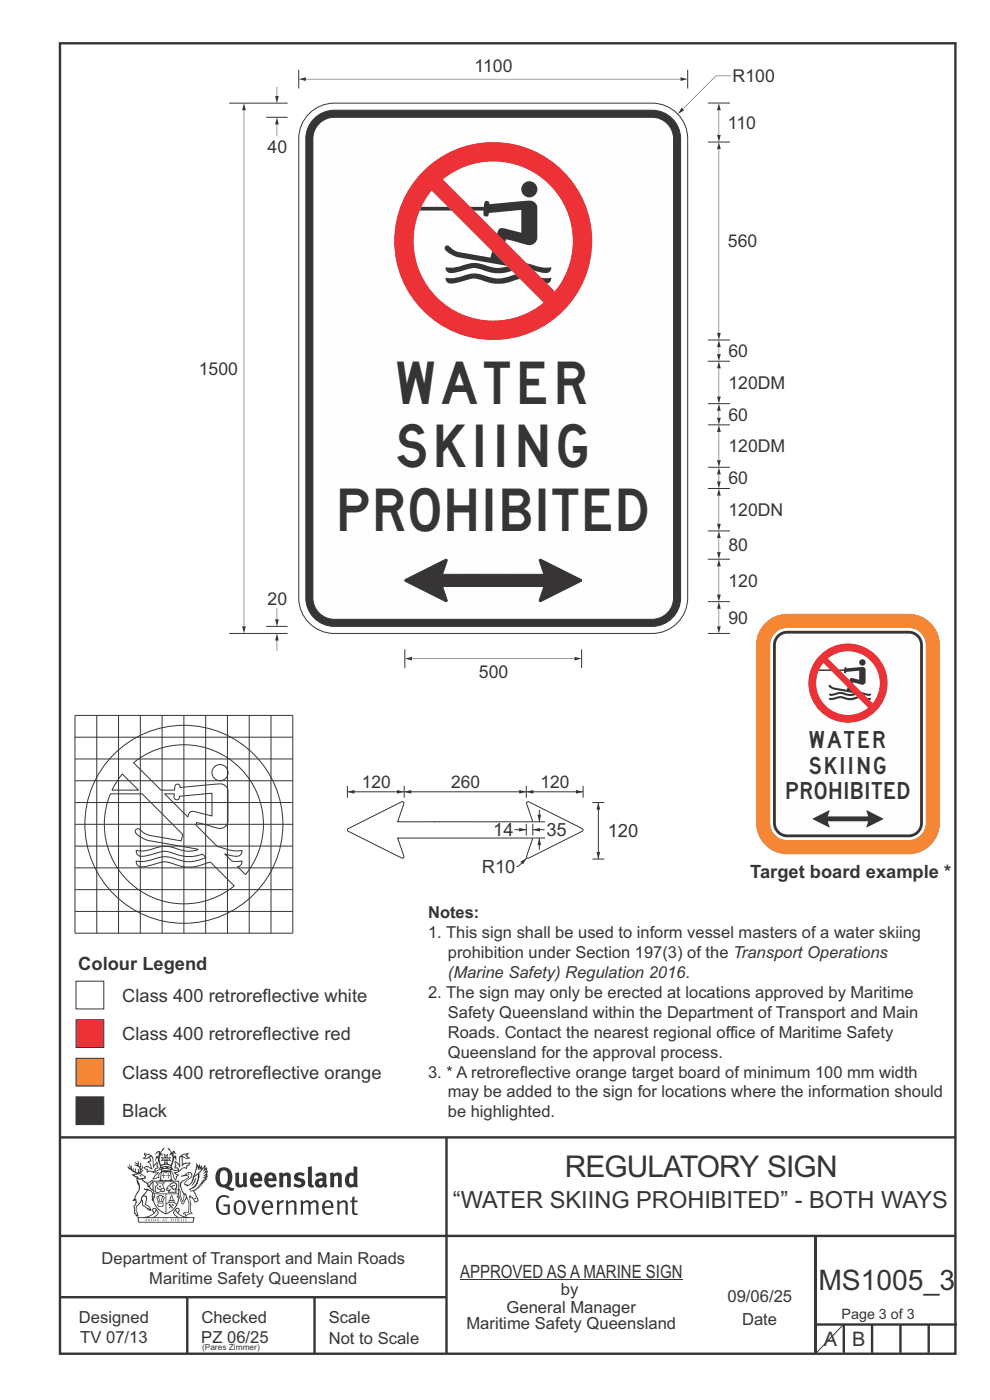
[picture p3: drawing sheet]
<svg xmlns="http://www.w3.org/2000/svg" width="210mm" height="297mm" viewBox="0 0 210 297" stroke-linecap="round" stroke-linejoin="round" font-family="sans-serif">
<g fill="none" stroke="#373435" stroke-width=".51">
<path d="M12.7 9.2h190v278h-190zM12.7 241.3h190M94.7 241.4v45.8M12.7 275.2h82M12.7 262.2h190.1M39.7 275.2v12M66.7 275.2v12M173 262.1v24.9M173 281h30M179 281v6M185 281v6M191 281v6"/>
<path d="M197 281v6"/>
</g>
<g fill="#373435">
<path d="M47 248.4a2.55 2.55 0 0 0 0 2.7l.3 .2a.81 .81 0 0 0 1-1v-.5a1.04 1.04 0 0 0-1.1-1.5zM46.3 248.1a1.82 1.82 0 0 1 2.1-.2 1.82 1.82 0 0 1 .9 1.8 2.29 2.29 0 0 1-.8 2l.7 .3h.5l-.2 .6a2.87 2.87 0 0 1-2-.7 2.12 2.12 0 0 1-1.7-3.1z" fill-rule="evenodd"/>
<path d="M49.9 248.9l.8-.2v2a.46 .46 0 0 0 .3 .6 .46 .46 0 0 0 .6-.3v-2.1l.7-.2v2.4l.2 .5-.5 .3-.3-.3a1.02 1.02 0 0 1-1.2 .3 1.02 1.02 0 0 1-.6-1.1z" fill-rule="evenodd"/>
<path d="M54 249.5l-.1 .5h.9a.49 .49 0 0 0-.2-.6 .49 .49 0 0 0-.6 .1zM53.4 249.1a1.34 1.34 0 0 1 1.6-.2 1.34 1.34 0 0 1 .6 1.5v.2h-1.7a.77 .77 0 0 0 .5 .8 .77 .77 0 0 0 .9-.4l.3 .5a1.59 1.59 0 0 1-2 .2 1.59 1.59 0 0 1-.5-2.1z" fill-rule="evenodd"/>
<path d="M57 249.5l-.1 .5h1a.49 .49 0 0 0-.2-.6 .49 .49 0 0 0-.7 .1zM56.4 249.1a1.34 1.34 0 0 1 1.6-.2 1.34 1.34 0 0 1 .7 1.5v.2h-1.8a.77 .77 0 0 0 .5 .8 .77 .77 0 0 0 .9-.4l.4 .5a1.59 1.59 0 0 1-2.1 .2 1.59 1.59 0 0 1-.5-2.1z" fill-rule="evenodd"/>
<path d="M59.2 248.9l.7-.2 .1 .4a.95 .95 0 0 1 1-.3 .95 .95 0 0 1 .7 .8v2.3h-.8v-2.3a.46 .46 0 0 0-.8 .1v2.2h-.8z" fill-rule="evenodd"/>
<path d="M62.6 249.1a1.75 1.75 0 0 1 2-.1l-.2 .5-.6-.2a.43 .43 0 0 0-.6 .3l.4 .3a1.04 1.04 0 0 1 1.2 1.1 1.04 1.04 0 0 1-1.4 1l-1.2-.4 .3-.6 1 .4 .4-.4a.88 .88 0 0 0-1-.5l-.4-.2-.1-.4z" fill-rule="evenodd"/>
<path d="M65.3 247.6l.8-.2 .1 3.8 .3 .2 .1 .4a.88 .88 0 0 1-1 0 .88 .88 0 0 1-.3-1z" fill-rule="evenodd"/>
<path d="M67.8 250.6a.43 .43 0 0 0-.1 .7 .43 .43 0 0 0 .7-.1v-.7zM66.8 249.1a1.7 1.7 0 0 1 2.4 .1v1.9l.3 .4-.4 .5-.5-.4a1.03 1.03 0 0 1-1.7-.1 1.03 1.03 0 0 1 .8-1.5h.7v-.4a.8 .8 0 0 0-1.2 .1z" fill-rule="evenodd"/>
<path d="M70 248.9l.7-.2 .1 .4a.95 .95 0 0 1 1-.3 .95 .95 0 0 1 .7 .8v2.3h-.8v-2.3a.46 .46 0 0 0-.8 .1v2.2h-.8z" fill-rule="evenodd"/>
<path d="M74.3 249.5a1.48 1.48 0 0 0 0 1.7h.5l.2-.1v-1.5l-.3-.2zM75 247.4l.8 .1 .1 4.4h-.7l-.1-.2a1.26 1.26 0 0 1-1.4 0 1.26 1.26 0 0 1-.5-1.3 1.29 1.29 0 0 1 .4-1.4 1.29 1.29 0 0 1 1.4-.1z" fill-rule="evenodd"/>
<path d="M46.4 253.9a1.72 1.72 0 0 1 2.3 0l-.3 .3a1.24 1.24 0 0 0-1.4-.2 1.24 1.24 0 0 0-.6 1.4 1.49 1.49 0 0 0 1.2 1.9l.7-.1v-1.3h-.8l-.1-.4h1.3v1.9a1.93 1.93 0 0 1-2.2 0 1.93 1.93 0 0 1-.7-2.2l.2-.8z" fill-rule="evenodd"/>
<path d="M50.4 255.1a1.65 1.65 0 0 0 .2 2.2 .99 .99 0 0 0 1-1.4 .78 .78 0 0 0-.4-.8 .78 .78 0 0 0-.8 0zM50 254.9a1.33 1.33 0 0 1 1.6-.1 1.33 1.33 0 0 1 .5 1.4 1.31 1.31 0 0 1-1.3 1.6 1.31 1.31 0 0 1-1.2-1.6v-.6z" fill-rule="evenodd"/>
<path d="M52.5 254.7l.4-.1 .9 2.6 .8-2.5h.5l-1.1 3h-.5z" fill-rule="evenodd"/>
<path d="M56.3 255.2l-.2 .7h1.3a.7 .7 0 0 0-.3-.8 .7 .7 0 0 0-.8 .1zM55.9 255a1.22 1.22 0 0 1 1.5-.2 1.22 1.22 0 0 1 .5 1.5h-1.8a.93 .93 0 0 0 .5 1 .93 .93 0 0 0 1.1-.2l.2 .3a1.43 1.43 0 0 1-1.8 .1 1.43 1.43 0 0 1-.6-1.7z" fill-rule="evenodd"/>
<path d="M58.7 254.7l.4-.1 .1 .5 .4-.4 .6-.1-.2 .5a.66 .66 0 0 0-.8 .7v1.9h-.4z" fill-rule="evenodd"/>
<path d="M60.6 254.7l.4-.1 .1 .5a.94 .94 0 0 1 1-.5 .94 .94 0 0 1 .8 .8v2.3h-.5l-.1-2.5a.81 .81 0 0 0-1.2 .3v2.2h-.4z" fill-rule="evenodd"/>
<path d="M63.7 254.7l.5-.1 .1 .5 .4-.3a.78 .78 0 0 1 1.1 .3 .9 .9 0 0 1 1-.5 .9 .9 0 0 1 .8 .8v2.3h-.5l-.1-2.5a.67 .67 0 0 0-1.1 .3v2.2h-.5v-2.4l-.4-.3-.7 .4v2.3h-.5z" fill-rule="evenodd"/>
<path d="M69 255.2l-.1 .7h1.3a.7 .7 0 0 0-.3-.8 .7 .7 0 0 0-.9 .1zM68.7 255a1.22 1.22 0 0 1 1.5-.2 1.22 1.22 0 0 1 .5 1.5h-1.8a.93 .93 0 0 0 .4 1 .93 .93 0 0 0 1.2-.2l.1 .3a1.44 1.44 0 0 1-1.7 .1 1.44 1.44 0 0 1-.6-1.7z" fill-rule="evenodd"/>
<path d="M71.4 254.7l.5-.1 .1 .5a.94 .94 0 0 1 1-.5 .94 .94 0 0 1 .8 .8v2.3h-.5l-.1-2.5a.81 .81 0 0 0-1.2 .3v2.2h-.4z" fill-rule="evenodd"/>
<path d="M74.7 253.9l.5-.1v.9h.7l-.1 .3h-.6v2.2l.1 .2h.5l.1 .3a.75 .75 0 0 1-1.2-.6v-2.1h-.4v-.3h.4z" fill-rule="evenodd"/>
<path d="M30.8 244.9l1.1 .3-.9 .5h-.4l.6-.5zM31.8 245.4h.2a2.44 2.44 0 0 1 .4 1.9l.1 .5 .7-1-.1 .6 .3 .3a.57 .57 0 0 0-.6 .7l-1-.1-.5 .2 .2-.5-.8-.3 .7-.1 .9 .5 .1-.1-.6-1.3-.2-.2h.5zM30.7 244.4l-.1 .5 .2 .4-.6 .4a1.04 1.04 0 0 0 1.4-.1l.2 .6-.3 .1-.2 .4a.94 .94 0 0 1 .8 1.1l-.2-.1a1.16 1.16 0 0 0-1.5-.1l.3 .4 .4 .2 .1 .5 .2 .1 .1-.2a.94 .94 0 0 1 1.1 .2l.8 .1-1.2 1.2a1.13 1.13 0 0 0 1.2-.2l.4-.1-.1-.4 .5-.8a.83 .83 0 0 0-.6 1.1l-.3-.1-.7 .4 1.1-1.4-.5 .1-.5-.1 1.3-.5-.1-.1-.9 .4v-.3l.2-.2 .3 .1 .1-.3-.2-.4v-.6l-.1-.4-.7 1v-.7a1.42 1.42 0 0 0-1.6-1.8z" fill-rule="evenodd"/>
<path d="M38.5 245.2l.5-.2 .7-.1-.6 .3 .8 .5h-.3zM38.3 245.5l.2-.1 .1 2a1.69 1.69 0 0 1 1.6-.6l-.8 .5 .1 .5a1.1 1.1 0 0 0-1.5 .6l-.1-.5-.2-.2h-.5l.3-.4-.3-.7a1.42 1.42 0 0 1 .8 1.1l.2-.1zM37.1 246.2l.1 1-.2 .3 .1 .4h.5l.1 .2a.96 .96 0 0 1-1.1-.1l-.1 .1a1.06 1.06 0 0 0 1.3 .2v.1a.72 .72 0 0 1-1 .2l.3 .5 .6 .2-.4 .2-.1 .6-.2-.3-.4-1.1-.4-.4 .4 .9a1.54 1.54 0 0 0 .7 1.2l.2-.3a.58 .58 0 0 1 .4-.8l.2-.1h-.3l-.5-.3 .9-.5a.93 .93 0 0 1 1.2-.5v.2l.2-.2 .1-.5a.99 .99 0 0 0 .7-.8l-1.3 .1-.3 .2-.1-1.4 .9 .4 .9-.3h-.4l-.5-.4 .4-.7-.6 .2a1.46 1.46 0 0 0-1.4 2.1v.4l-.2-.4z" fill-rule="evenodd"/>
<path d="M35.6 248.9l.2 .1-.1 .3 .4 .1h-.4v.6l-.1-.6h-.3l.3-.1z" fill-rule="evenodd"/>
<path d="M34.6 248.9l.2 .1v.3l.3 .1h-.3l-.1 .6v-.6h-.4l.4-.1z" fill-rule="evenodd"/>
<path d="M34.3 248.8a.57 .57 0 0 1 .9 .2 .57 .57 0 0 1 .9-.2l.2 1.4h-.2a.57 .57 0 0 1-.9 0 .69 .69 0 0 1-1.1 0zM34.2 248.1l-.3 2.1-.2 .4h3l-.2-.4-.3-2.1h-.2v.2l-.8-.1-.8 .1v-.2z" fill-rule="evenodd"/>
<path d="M34.2 252.4a.3 .3 0 0 0 .6 0 .3 .3 0 0 0-.6 0zM33.3 250.9l.3 .3-.3 .4a.79 .79 0 0 0 0 1.3l.8-.2-.1-.3a.55 .55 0 0 1-.7-.6l.1-.1 .2 .3 .3 .2 .8-.2-.4-.7 .4-.4-.7 .2zM33 250.7l1.1 .2 .9-.2-.4 .6 .4 1.2a.56 .56 0 0 1-.8 .3l-.2 .1a.73 .73 0 0 1-.9 .1 .73 .73 0 0 1-.3-1v-.4l.6-.4z" fill-rule="evenodd"/>
<path d="M35.6 251.8l.7-.4a.58 .58 0 0 1 1-.1 .58 .58 0 0 1-.4 .9l-.3-.3a.43 .43 0 0 1 .6-.4 .57 .57 0 0 0-.8 .2l-.2-.1-.3 .1 .4 .2a.55 .55 0 0 0 .9 .4v.5h-1.3l.3-.4-.1-.1-.6 .1 .2-.3-.2-.1zM35.4 251.8l-.1 .2a.39 .39 0 0 0 .2 .6h.3l-.2 .4h1.9l-.1-.8a.86 .86 0 0 0-.1-1.3 .86 .86 0 0 0-1.3 .4z" fill-rule="evenodd"/>
<path d="M36 254.8h.8v.2h-.8zM36.4 253.8l.2 .8h-.4zM36.4 253.5l-.3 .5-.1 .6h-.2v.4l-.7 .4 .2 .1a1.48 1.48 0 0 1 2.1 .2l.2-.1-.6-.5v-.5h-.2l-.1-.6z" fill-rule="evenodd"/>
<path d="M35.8 255.4l.4 .1 .1 .3 .3-.2-.2-.2a.38 .38 0 0 1 .5 .5l-.2-.2-.3 .2 .3 .2-.3 .3-.1-.4-.4 .4-.1-.2 .4-.3-.1-.1-.2 .1z" fill-rule="evenodd"/>
<path d="M34.5 254h.2v.2l-.2 .6h-.2zM33.6 255.3h.9v.2a.55 .55 0 0 1-.8 .4v-.2l-.2-.1zM33.4 254h.2l.2 .8h-.2zM33.6 255l.8-.1 .1 .2h-.8zM33.8 253.7h.5l-.2 1.1h-.1zM33.3 253.8l-.1 .3 .3 1.1a.48 .48 0 0 0-.1 .6 .48 .48 0 0 0 .5 .2h.5a.49 .49 0 0 0 .2-.8l.3-1.1-.1-.3a1.42 1.42 0 0 0-1.5 0z" fill-rule="evenodd"/>
<path d="M33.7 251.5l.4 .1 .1 .3h-.3z" fill-rule="evenodd"/>
<path d="M41.3 250.1l.3-.2-.2 .8-.6 .8h-.2l.5-.7z" fill-rule="evenodd"/>
<path d="M39.7 249l.3-.2 .5 .2a.88 .88 0 0 1-.6 1.1 1.22 1.22 0 0 0-.8 1.3l.5 .2a.72 .72 0 0 0 .9-.4l.5-.8 .2-.6 .8-.6v.2a2.85 2.85 0 0 1-2 2.9l.1 .1a2.13 2.13 0 0 0 1.9-1.5v-.3a2.01 2.01 0 0 0 .3-1.7l1.1-1.3-.4 1 .7-.5-.7 1 .8-.4-.8 .8 .7-.2-.9 .6 .8-.1-.8 .4h.7l-.8 .3 .3 .2h-.4l.2 .3h-.4l.2 .3h-.4l.1 .2h-.1a2.16 2.16 0 0 1-2 1.1l.1 .2 .4-.1a.76 .76 0 0 1 .7 .8l.5 1.2-.6 .2a1.45 1.45 0 0 0-1.1-1.3l.2 1.8-.1 1.8 .4 .3a1.07 1.07 0 0 0-1.2 .4v-.3l-.5-.2a.87 .87 0 0 1 1.1-.1v-.7a4.4 4.4 0 0 0-.6-3.1l-.1-.3h-.2a2.16 2.16 0 0 1-.7-2.2l.3-.4 1.2-.7a.55 .55 0 0 0-.4-.8zM37.8 252.4a.76 .76 0 0 1 .3 1.1l.6 1.6 .4-1.7 .2 .1a.61 .61 0 0 1-.1 .9l-.3 .8-.2 .1-.7-1.6-.3 .1a1.18 1.18 0 0 0 .1-1.4zM41.8 247.5l.2 .7 .3-.5v.6l.4-.5a1.9 1.9 0 0 1-1.2 1.4l-.3 .3zM38.2 249.6l1.4-.2 .2 .2v.3l-.5 .2a1.26 1.26 0 0 0-.9 1.9l.2 .7a1.84 1.84 0 0 1 .1 2.1l-.4-1.4a.96 .96 0 0 0-.4-1.2l-.4 .2a.78 .78 0 0 1 0 1.3l.1 .3h.4l.4 1.1a.38 .38 0 0 0 .2 .4 .38 .38 0 0 0 .4-.1l.6-1.2a2.94 2.94 0 0 1 .4 2.5l-.1 .4h-.8l-.3 .4v.2l.4-.1 .1 .4 .2 .1a1.02 1.02 0 0 1 1.3-.5v-.4l-.3-.1 .1-1.8-.3-1.3h.1a1.14 1.14 0 0 1 .8 1 .63 .63 0 0 0 .8-.2 .63 .63 0 0 0-.2-.9l-.6-1.2 .9-.6 .2-.4h.3l-.1-.2h.4l-.1-.3h.3l-.1-.3 .5-.1-.2-.2 .6-.4v-.2h-.2l.4-.5h-.3l.3-.5-.4 .1 .4-.5v-.3l-.3 .2 .2-.7-.1-.2-.4 .3v-.8l-.6 .8-.2-.8-.2 .5-.3-.7-.1 .6-.5-.8-.1 1.4-.6 1.8a1.81 1.81 0 0 1-1 1.5l-.6-.2a1.75 1.75 0 0 1 1.1-1.2 .75 .75 0 0 0 .1-1.3 .75 .75 0 0 0-1.2 .4z" fill-rule="evenodd"/>
<path d="M41.2 254.1h.3l.2 .2-.4 .1z" fill-rule="evenodd"/>
<path d="M29.4 258.4h11.6l-.1 .8h-11.4zM31.3 258.2l.5-.1a2.48 2.48 0 0 0 1.4-1.3l.3 .5-.5 .6-.5 .3zM32.5 256.6l.3-.2 .2 .1-.3 .7zM37.2 256.8a2.65 2.65 0 0 0 1.8 1.4h-1.1l-.5-.3-.5-.6zM37.4 256.5l.2-.1 .3 .2-.3 .6zM29.2 258.2l.1 1.2h11.8l.2-1.1-.2-.1a4.1 4.1 0 0 1-3.3-.9l.3-.4-.1-.6a1.06 1.06 0 0 0-1.3 1l.2 .4 .6 .5h-4.7l.3-.1a.84 .84 0 0 0 .6-.8 .84 .84 0 0 0-.5-.8l-.3-.2h-.5l-.1 .6 .3 .4a4.2 4.2 0 0 1-3.4 .9z" fill-rule="evenodd"/>
<path d="M31 258.7l.1 .2h-.2zM31 258.5l-.3 .6 .4-.2 .2 .2z" fill-rule="evenodd"/>
<path d="M31.3 258.6h.3v.4a.25 .25 0 0 0 .2-.1 .25 .25 0 0 0-.1-.3h.1a.29 .29 0 0 1 0 .4 .29 .29 0 0 1-.4 0 .29 .29 0 0 1 0-.4z" fill-rule="evenodd"/>
<path d="M32.2 258.6a.22 .22 0 0 1 .3 .2 .22 .22 0 0 1-.3 .2zM32 258.6l.1 .4a.33 .33 0 0 0 .4 0 .33 .33 0 0 0 0-.4 .33 .33 0 0 0-.5 0z" fill-rule="evenodd"/>
<path d="M32.9 258.7l.1 .2h-.2zM32.9 258.5l-.2 .6 .3-.2 .2 .2z" fill-rule="evenodd"/>
<path d="M33.3 258.6h.2l.1 .1 .2-.1-.2 .2 .2 .3-.3-.3-.1 .3h-.1l.2-.3z" fill-rule="evenodd"/>
<path d="M34.7 258.7l.1 .2h-.2zM34.7 258.5l-.3 .6 .4-.2 .2 .2z" fill-rule="evenodd"/>
<path d="M35 258.5h.5l-.2 .1v.5h-.2l.1-.5z" fill-rule="evenodd"/>
<path d="M36.2 258.6l.3-.1-.1 .1v.2h.1h-.1v.3h-.2z" fill-rule="evenodd"/>
<path d="M36.7 258.6h.2v.5h-.2z" fill-rule="evenodd"/>
<path d="M37.3 258.6a.22 .22 0 0 1 .3 .2 .22 .22 0 0 1-.3 .2zM37.1 258.6v.4a.33 .33 0 0 0 .5 0 .33 .33 0 0 0 0-.4 .33 .33 0 0 0-.5 0z" fill-rule="evenodd"/>
<path d="M37.8 258.6l.4-.1-.2 .1v.2h.1h-.1v.2l.2 .1h-.4z" fill-rule="evenodd"/>
<path d="M38.4 258.6h.2l-.1 .4 .2 .1h-.3z" fill-rule="evenodd"/>
<path d="M38.9 258.6h.2v.5h-.2z" fill-rule="evenodd"/>
<path d="M39.3 258.6h.2h-.1l.2 .3-.2 .2-.1-.1v-.1l.2 .1z" fill-rule="evenodd"/>
<path d="M34.2 247.4a1.51 1.51 0 0 1 2 .2 2.67 2.67 0 0 0-2.1 0zM35.7 247.6l.4 .1 .1 .3-.4-.1zM34.6 247.6h.5l.1 .2h-.4zM34 247.8l.3 .2h-.3zM34.9 246.9l.3-.2 .3 .2zM34.9 245.6l.2 .1v.3h-.2zM35 245.1l.2 .2 .2-.2-.1 .3h-.2zM35.1 246.3h.2l.1 .4-.2-.2-.2 .2zM35.3 245.7l.2-.1v.4h-.2zM34.4 245.7h.3l.1 .3-.4 .1 .2-.2zM35.7 245.7h.3l-.2 .2 .2 .2-.4-.1zM32.7 244.9l1-.5-.1 1-.2-.2-.3 .2-.3 1.1 .5-1 .3 .9a1.84 1.84 0 0 1 .2 1.7l.4 .1a2.48 2.48 0 0 1 2.2 0l.2-.2-.2-.7 .7-1.8 .4 .7-.2-1-.2-.1-.2 .3v-.9l.6 .4-.6-.8-.3 .1-.1 .4-.5-.9-.5-.3 .2 .5 .6 .5-.5 .8 .4-.4a2.06 2.06 0 0 1 0 2.3l-.5-.2-.2-.6 .1-.1 .8 .2-.4-.5 .4-.5-.7 .2-.2-.2 .2-.7-.5 .4-.5-.4 .2 .7-.2 .2-.7-.2 .4 .5-.4 .5 .8-.2 .1 .1-.2 .6-.5 .2a2.02 2.02 0 0 1 0-2.2l.3 .5-.1-.7-.3-.1 .8-1.2-.4 .3-.5 .8-.2-.3a.8 .8 0 0 0-.8 .5z" fill-rule="evenodd"/>
<path d="M29.2 250.1l.3 .1a.61 .61 0 0 1 .8 .4l.3 .2a.8 .8 0 0 1 .6 1l.4 .1 .5 .5a1 1 0 0 1 .5 1.1l-.1 .7v-.5h-.1a.96 .96 0 0 0-.8-1.3l-.2-.2h-.7l-.1-.1-.1 .1 .1 .3h.6l-1.2 1.3-.2 1-.4 .6a1.33 1.33 0 0 0-.5 1.8l.2 .5a1.26 1.26 0 0 1-.5-1.5l-.1-.3a1.56 1.56 0 0 0 .4-1.7l-.3 .2 .2-.5a3.2 3.2 0 0 0 .7-3zM30.4 253.9h.4a2.06 2.06 0 0 1-.1 1.6l.7 .5 .4 .4-.6-.1-.8-.6-.1-.9a.51 .51 0 0 1 .1-.9zM28.6 249.3a1.52 1.52 0 0 1 2.1 .5l-1.1 .2-.2-.1-.1-.4h-.5zM27.5 247v.8l-.3-.4h-.1a3.1 3.1 0 0 0 1.9 1.6l-1 .1 .5 .6 .5 .1 .1 1.1a1.84 1.84 0 0 1-.3 2.5l-.4 .9-.3 .4 .2 .1 .4-.1 .1 .4-.2 .5-.3 .2 .1 1.7h.2l.3 .5 .1 .1 .4-.1-.1-.5a1.3 1.3 0 0 1-.1-1.7l.9-1 .1 1.1 .6 .2 .5 .5 .1-.1 .2 .3h.5a1.85 1.85 0 0 0-1.2-1.4l.1-.3a1.39 1.39 0 0 0 0-1.4l-.5-.1 .5-.5a.66 .66 0 0 1 .9-.4 .66 .66 0 0 1 .3 .9l-.1 .4 .2-.1v.2l-.1 .3 .2 .5 .1-.3a2.24 2.24 0 0 0 .1-2.2 .73 .73 0 0 1-.7-.7 .73 .73 0 0 1 .6-.7v-.2a.94 .94 0 0 0-.9 .8 .48 .48 0 0 1-.1-.6 .48 .48 0 0 1 .5-.2l.5-.3a.51 .51 0 0 0-.8 .2l-.5 .2-1-.8h.6l.2-.5-1.2-.7 .5-.5v-.3l-.5 .4 .1-.2a.69 .69 0 0 0 .2-1v.4l-.2 .3v-1.1l-.3-.2 .1 .6-.1 .2-.4-1.3v.7l-.6-.4 .5 .7-.6-.2 .3 .3a1 1 0 0 1 .7 1.4l-.2-.8v.9l-.5-.2v-.8l-.2 .7-.2-.1-.1-.6-.2 .4-.2-.2 .1-.7-.2 .5z" fill-rule="evenodd"/>
<path d="M29.6 249.4l.2-.1 .3 .2z" fill-rule="evenodd"/>
<path d="M32.4 250.5h5.6v2l-.2-.1v-1.7h-5.2v2.5h5.2v-.8l.1 .2-.1 1.1v-.3h-2.5v4a4.1 4.1 0 0 0 2.6-3.6l.1-.1a4 4 0 0 1-2.8 3.9 4.2 4.2 0 0 1-2.8-4.7l.1 1.2 .1-.1a3.8 3.8 0 0 0 2.5 3.4v-4h-2.5l-.2-.9z" fill-rule="evenodd"/>
<circle cx="40" cy="249.1" r=".17"/>
</g>
<g fill="none" stroke="#373435" stroke-width=".21">
<path d="M15.9 151.8h46.2v46.2h-46.2zM15.9 156.4h46.2M20.5 151.8v46.2M25.1 151.8v46.2M29.8 151.8v46.2M34.4 151.8v46.2M39 151.8v46.2M43.6 151.8v46.2M48.2 151.8v46.2M52.9 151.8v46.2M57.5 151.8v46.2M15.9 179.5h46.2"/>
<path d="M15.9 174.9h46.2M15.9 170.3h46.2M15.9 165.6h46.2M15.9 161h46.2M23.4 168.4h6.8l8.6 8.6-.4 1.4-6.9-1.2-.7-.3-1-.8a.6 .6 0 0 0-.7-.3 .6 .6 0 0 0-.4 .7 5 5 0 0 0 2.8 1.8l10.4 1.8 .1 .2a6.8 6.8 0 0 1-5-.4 6.1 6.1 0 0 0-4.9 .3l-1.8 .3-1.4-.1a1.04 1.04 0 0 0 1.2 1.3l2.3-.5a5 5 0 0 1 4.1-.3 8.3 8.3 0 0 0 6.4 .3l.8 .8-.3 .1a7.9 7.9 0 0 1-6.9-.1 6.3 6.3 0 0 0-4.4 .4l-1.8 .4-1.4-.1a1.04 1.04 0 0 0 1.2 1.2l2.3-.5a5 5 0 0 1 4.1-.2 9.4 9.4 0 0 0 7.8-.2l.3-.1 5.1 5a16.9 16.9 0 0 1-20.8 .5 16.9 16.9 0 0 1-5.5-20zM25.9 164.2l3.5 3.4h-5.6l.8-1.5zM28.3 161.8a16.9 16.9 0 0 1 22.6 1.1 16.9 16.9 0 0 1 1.2 22.6l-1.7-1.6a1 1 0 0 0 .9-1.2h-2.1l-1.5-1.5a4.6 4.6 0 0 0 3.1 .3l.4-.4 .1-.7a9.5 9.5 0 0 1-4.8-.7l-.4-.1-4.5-4.6 .1-.5 4 1.1a1.79 1.79 0 0 0 2.7-1.4v-6.5a1.73 1.73 0 0 0-2.2-1.4l-8 .8a.51 .51 0 0 0-.5-.7 .68 .68 0 0 0-.7 .9v.3h-2.9zM34.9 168.4h2.1a.89 .89 0 0 0 .4 1.3 .56 .56 0 0 0 .7-.8l6.9-.6v4.8l-3-.7a1.51 1.51 0 0 0-2 .3l-.2 .6zM15.9 193.4h46.2M15.9 188.7h46.2M15.9 184.1h46.2"/>
<circle cx="39" cy="174.9" r="21"/>
<circle cx="46.7" cy="163.9" r="1.71"/>
</g>
<g fill="#373435">
<path d="M63.4 16.8l1.5-.4v.8zM64.9 16.7l79.4 .1zM144.4 16.4l1.5 .4-1.5 .4z"/>
<path d="M85.9 139.7l1.5-.4v.8zM87.4 139.7l34.4 .1zM121.9 139.3l1.5 .4-1.5 .4z"/>
<path d="M144.6 22.8l.5 .6-1.3 .8zM151.8 16.1l-6.9 7zM151.9 16l3.2 .1z"/>
</g>
<path d="M150.1 134.4h4.7" fill="none" stroke="#373435" stroke-width=".21"/>
<path d="M152.5 127.6l.4 1.5h-.8zM152.4 129.2l.1 3.6zM152.1 132.9h.8l-.4 1.5z" fill="#373435"/>
<path d="M145.9 14.8v4M150.1 112.6h4.7" fill="none" stroke="#373435" stroke-width=".21"/>
<path d="M152.5 103.6l.4 1.5h-.8zM152.4 105.2l.1 5.9zM152.1 111.1h.8l-.4 1.5z" fill="#373435"/>
<path d="M150.2 103.6h4.6" fill="none" stroke="#373435" stroke-width=".21"/>
<path d="M152.5 99.1l.4 1.5h-.8zM152.4 100.7l.1 1.4zM152.1 102.1h.8l-.4 1.5z" fill="#373435"/>
<path d="M150.2 99.1h4.6" fill="none" stroke="#373435" stroke-width=".21"/>
<path d="M152.5 90.1l.4 1.5h-.8zM152.4 91.7l.1 5.9zM152.1 97.6h.8l-.4 1.5z" fill="#373435"/>
<path d="M150.2 90.1h4.6" fill="none" stroke="#373435" stroke-width=".21"/>
<path d="M152.5 85.6l.4 1.5h-.8zM152.4 87.2l.1 1.4zM152.1 88.6h.8l-.4 1.5z" fill="#373435"/>
<path d="M150.2 85.6h4.6" fill="none" stroke="#373435" stroke-width=".21"/>
<g fill="#373435">
<path d="M152.5 76.6l.4 1.5h-.8zM152.4 78.2l.1 5.9zM152.1 84.1h.8l-.4 1.5z"/>
<path d="M152.5 72.1l.4 1.5h-.8zM152.4 73.7l.1 1.4zM152.1 75.1h.8l-.4 1.5z"/>
</g>
<path d="M150.1 30.1h4.7M150.1 21.9h4.7" fill="none" stroke="#373435" stroke-width=".21"/>
<path d="M152.1 70.6h.8l-.4 1.5zM152.4 31.7l.1 38.9zM152.5 30.1l.4 1.5h-.8z" fill="#373435"/>
<path d="M48.6 21.9h12.4M56.5 24.9h4.5M150.1 72.1h4.7" fill="none" stroke="#373435" stroke-width=".21"/>
<g fill="#373435">
<path d="M58.7 18.4l.1 1.9zM58.4 20.4h.7l-.4 1.5z"/>
<path d="M58.7 26.4l.1 2.4zM58.7 24.9l.4 1.5h-.7z"/>
<path d="M51.8 21.9l.3 1.5h-.7zM51.7 23.4l.1 109.4zM51.4 132.9h.7l-.3 1.5z"/>
</g>
<path d="M63.4 14.8v4M48.6 134.4h12.4M56.5 132.9h4.5M85.9 137.7v4" fill="none" stroke="#373435" stroke-width=".21"/>
<g fill="#373435">
<path d="M58.7 129l.1 2.3zM58.4 131.4h.7l-.4 1.5z"/>
<path d="M58.7 135.9l.1 2.2zM58.7 134.4l.4 1.5h-.7z"/>
<path d="M152.5 21.9l.4 1.5h-.8zM152.4 23.4l.1 5.2zM152.1 28.6h.8l-.4 1.5z"/>
</g>
<path d="M150.1 76.6h4.7M150.1 127.6h4.7" fill="none" stroke="#373435" stroke-width=".21"/>
<path d="M152.5 118.6l.4 1.5h-.8zM152.4 120.2l.1 5.9zM152.1 126.1h.8l-.4 1.5z" fill="#373435"/>
<path d="M150.1 118.6h4.7" fill="none" stroke="#373435" stroke-width=".21"/>
<path d="M152.1 117.1h.8l-.4 1.5zM152.4 114.2l.1 2.9zM152.5 112.6l.4 1.5h-.8z" fill="#373435"/>
<path d="M123.4 137.7v4" fill="none" stroke="#373435" stroke-width=".21"/>
<path d="M65.2 24.5a7.5 7.5 0 0 1 5.7-2.6h67.4a7.5 7.5 0 0 1 7.6 7.5v97.5a7.5 7.5 0 0 1-7.6 7.5h-67.4a7.5 7.5 0 0 1-7.5-7.5v-97.5a7.5 7.5 0 0 1 1.8-4.9z" fill-rule="evenodd" fill="#fefefe" stroke="#373435" stroke-width=".21"/>
<path d="M66.6 25.2a6 6 0 0 1 4.3-1.8h67.4a6 6 0 0 1 6.1 6v97.5a6 6 0 0 1-6.1 6h-67.4a6 6 0 0 1-6-6v-97.5a6 6 0 0 1 1.7-4.2z" fill-rule="evenodd" fill="#373435" stroke="#373435" stroke-width=".21"/>
<path d="M68 26a4.5 4.5 0 0 1 2.9-1.1h67.4a4.5 4.5 0 0 1 4.6 4.5v97.5a4.5 4.5 0 0 1-4.6 4.5h-67.4a4.5 4.5 0 0 1-4.5-4.5v-97.5a4.5 4.5 0 0 1 1.6-3.4z" fill-rule="evenodd" fill="#fefefe" stroke="#373435" stroke-width=".21"/>
<path d="M110.6 40.2a1.71 1.71 0 0 1 3.4 0 1.71 1.71 0 0 1-3.4 0zM94.5 58.9a10.2 10.2 0 0 0 5.1-.8 7.4 7.4 0 0 1 4.3 .7 6.8 6.8 0 0 0 5-.4 6.1 6.1 0 0 1 4.8 .3l1.8 .3 1.4-.1a1.04 1.04 0 0 1-1.2 1.3l-2.2-.5a5 5 0 0 0-4.1-.3 8.9 8.9 0 0 1-7.7-.1 4.9 4.9 0 0 0-3.7 .4l-1.7 .4a1.2 1.2 0 0 1-1.8-1.2zM89.4 43.9l-.4 .8h13.6a.89 .89 0 0 0 .5 1.2 .56 .56 0 0 0 .6-.7l6.9-.7v4.9l-2.9-.8a1.51 1.51 0 0 0-2 .3l-1.7 5.8-6.9-1.3-.7-.2-1-.8a.6 .6 0 0 0-.7-.3 .6 .6 0 0 0-.4 .7 5 5 0 0 0 2.8 1.8l10.8 1.9a6.9 6.9 0 0 1-5.3-.4 6.1 6.1 0 0 0-4.9 .3l-1.7 .4-1.4-.1a1.04 1.04 0 0 0 1.1 1.2l2.3-.4a5 5 0 0 1 4.1-.3 9.2 9.2 0 0 0 7.7-.2 4.9 4.9 0 0 1 3.7 .5l1.7 .4a1.2 1.2 0 0 0 1.7-1.2 10.2 10.2 0 0 1-5-.8l-1.5-.1-4.3-.8 1.2-4.2 4 1a1.79 1.79 0 0 0 2.7-1.4v-6.4a1.73 1.73 0 0 0-2.2-1.4l-8 .7a.51 .51 0 0 0-.5-.7 .68 .68 0 0 0-.6 .9l-.1 .4z" fill-rule="evenodd" fill="#373435"/>
<path d="M91.6 40.5l23.7 23.7a16.9 16.9 0 0 1-22.6-1.1 16.9 16.9 0 0 1-1.1-22.6zM93.9 38.1a16.9 16.9 0 0 1 22.7 1.1 16.9 16.9 0 0 1 1.1 22.6zM83.6 51.1a21 21 0 0 0 42 0 21 21 0 0 0-42 0z" fill-rule="evenodd" fill="#ed3237"/>
<path d="M85.9 123l8.7-4.4 .3 .3-1 2.9h21.5l-1-2.9 .2-.3 8.6 4.3 .2 .2-.2 .2-8.6 4.3-.2-.3 1-2.9h-21.5l1 2.9-.3 .3-8.6-4.3z" fill-rule="evenodd" fill="#373435" stroke="#373435" stroke-width=".21"/>
<path d="M123.7 166.7v2.5M123.7 168h-12.1" fill="none" stroke="#373435" stroke-width=".21"/>
<g fill="#373435">
<path d="M111.6 168l1.5-.4v.8z"/>
<path d="M122.2 167.6l1.5 .4-1.5 .4z"/>
</g>
<path d="M73.7 175.9l11.7-5.8 .2 .1 .1 .2-1.3 3.9h28.6l-1.3-3.9v-.2l.3-.1 11.5 5.7a.31 .31 0 0 1 0 .5l-11.5 5.8-.3-.2v-.2l1.3-3.9h-28.6l1.3 3.9-.1 .2-.2 .2-11.5-5.8zM111.6 174.8v2.5M113 174.8v2.5M113.2 174.3h2.5M113.2 177.8h2.5M126.9 170.2v12M128.2 170.2h-2.5M125.7 182.2h2.5" fill="none" stroke="#373435" stroke-width=".21"/>
<g fill="#373435">
<path d="M126.5 180.7h.8l-.4 1.5z"/>
<path d="M126.9 170.2l.4 1.6h-.8z"/>
</g>
<path d="M114.4 177.8v2.5" fill="none" stroke="#373435" stroke-width=".21"/>
<path d="M114.4 177.8l.4 1.5h-.8z" fill="#373435"/>
<path d="M111.7 182l-1.7 1.8h-.5" fill="none" stroke="#373435" stroke-width=".21"/>
<path d="M110.4 182.8l1.3-.8-.8 1.4z" fill="#373435"/>
<path d="M114.4 171.8v2.5" fill="none" stroke="#373435" stroke-width=".21"/>
<path d="M114 172.8h.8l-.4 1.5z" fill="#373435"/>
<path d="M109.1 176h2.5" fill="none" stroke="#373435" stroke-width=".21"/>
<path d="M110.1 175.6l1.5 .4-1.5 .4z" fill="#373435"/>
<path d="M113 176h2.5" fill="none" stroke="#373435" stroke-width=".21"/>
<path d="M113 176l1.5-.4v.8z" fill="#373435"/>
<path d="M73.7 166.7v2.5M85.7 168h25.9M111.6 166.7v2.5" fill="none" stroke="#373435" stroke-width=".21"/>
<g fill="#373435">
<path d="M110.1 167.6l1.5 .4-1.5 .4z"/>
<path d="M85.7 168l1.5-.4v.8z"/>
</g>
<path d="M85.7 168h-12" fill="none" stroke="#373435" stroke-width=".21"/>
<g fill="#373435">
<path d="M73.7 168l1.5-.4v.8z"/>
<path d="M84.2 167.6l1.5 .4-1.5 .4z"/>
</g>
<path d="M85.7 166.7v2.5" fill="none" stroke="#373435" stroke-width=".21"/>
<path d="M162 132.5a6.6 6.6 0 0 1 5-2.3h25.8a6.6 6.6 0 0 1 6.6 6.6v37.8a6.6 6.6 0 0 1-6.6 6.6h-25.8a6.6 6.6 0 0 1-6.6-6.6v-37.8a6.6 6.6 0 0 1 1.6-4.3z" fill-rule="evenodd" fill="#f58634"/>
<path d="M164.4 134.3a3.6 3.6 0 0 1 2.6-1.1h25.8a3.6 3.6 0 0 1 3.6 3.6v37.8a3.6 3.6 0 0 1-3.6 3.6h-25.8a3.6 3.6 0 0 1-3.6-3.6v-37.8a3.6 3.6 0 0 1 1-2.5z" fill-rule="evenodd" fill="#fefefe"/>
<path d="M165.1 134.5l1.2-.6 .7-.1h25.8a3 3 0 0 1 3 3v37.8a3 3 0 0 1-3 3h-25.8a3 3 0 0 1-3-3v-37.8a3 3 0 0 1 1.1-2.3z" fill-rule="evenodd" fill="#373435"/>
<path d="M165.1 135.3a2.41 2.41 0 0 1 1.9-.9h25.8a2.42 2.42 0 0 1 2.4 2.4v37.8a2.42 2.42 0 0 1-2.4 2.4h-25.8a2.42 2.42 0 0 1-2.4-2.4v-37.8v-.5z" fill-rule="evenodd" fill="#fefefe"/>
<path d="M182.3 140.5a.68 .68 0 0 1 1.3 0 .68 .68 0 0 1-1.3 0zM175.8 148h.9a3.5 3.5 0 0 1 3.1 0h1.3a3.2 3.2 0 0 1 2.9 0h.8l-.2 .4a3.8 3.8 0 0 1-2.2-.3 5.4 5.4 0 0 1-4.2 0h-.2a3.2 3.2 0 0 1-2 .3zM173.8 142l-.2 .3h5.5l-.1 .3 .2 .2 .3-.3 2.8-.2v1.9l-1.5-.4-.5 .2-.7 2.3-2.7-.5-.8-.5-.3 .1a1.04 1.04 0 0 0 1.1 .9l4.3 .7a3.5 3.5 0 0 1-2.7-.2l-1.8 .4-.9-.1 .2 .4a3.7 3.7 0 0 0 2.2-.3 5.4 5.4 0 0 0 4.2 0h.2a3.2 3.2 0 0 0 2 .3l.2-.4-.8 .1-3.5-.7 .5-1.7 .4 .1a2.88 2.88 0 0 0 2 .2l.2-.5v-2.5l-.4-.6-3.7 .3-.1-.3-.2 .1-.1 .4z" fill-rule="evenodd" fill="#373435"/>
<path d="M174.6 140.6l9.5 9.5a6.7 6.7 0 0 1-9-.4 6.7 6.7 0 0 1-.5-9.1zM175.6 139.7a6.7 6.7 0 0 1 9 .4 6.7 6.7 0 0 1 .5 9.1zM171.5 144.9a8.4 8.4 0 0 0 16.8 0 8.4 8.4 0 0 0-16.8 0z" fill-rule="evenodd" fill="#ed3237"/>
<path d="M172.4 173.7l3.5-1.8 .1 .1-.4 1.2h8.6l-.4-1.2 .1-.1 3.5 1.8-3.5 1.8-.1-.1 .4-1.2h-8.6l.4 1.2-.1 .1z" fill-rule="evenodd" fill="#373435"/>
<path d="M16.1 208.2h5.9v5.8h-5.9zM97.6 271.5h47.2M178.8 281.1l-5.7 6" fill="none" stroke="#373435" stroke-width=".21"/>
<path d="M16.1 216.3h5.9v5.9h-5.9z" fill-rule="evenodd" fill="#ed3237" stroke="#373435" stroke-width=".21"/>
<path d="M16.1 224.5h5.9v5.9h-5.9z" fill-rule="evenodd" fill="#f58634" stroke="#373435" stroke-width=".21"/>
<path d="M16.1 232.7h5.9v5.9h-5.9z" fill-rule="evenodd" fill="#373435" stroke="#373435" stroke-width=".21"/>
<g font-size="9" fill="#373435">
<text x="84.3" y="85.6">WATER</text>
<text x="84.3" y="99.1">SKIING</text>
<text x="72.2" y="112.6">PROHIBITED</text>
</g>
<text font-size="6.3" fill="#373435" x="119.8" y="249.6">REGULATORY SIGN</text>
<text font-size="6" fill="#373435" x="173.6" y="273.7">MS1005_3</text>
<text font-size="5" fill="#373435" x="96.1" y="256.2">“WATER SKIING PROHIBITED” - BOTH WAYS</text>
<g font-size="4.2" fill="#373435">
<text x="174.7" y="285.6">A</text>
<text x="180.8" y="285.6">B</text>
</g>
<g font-size="3.9" fill="#373435">
<text x="104.6" y="177.4" transform="rotate(1 104.6 177.4)">14</text>
<text x="115.9" y="177.4" transform="rotate(1 115.9 177.4)">35</text>
<text x="128.9" y="177.6" transform="rotate(1 128.9 177.6)">120</text>
<text x="102.2" y="185.1" transform="rotate(1 102.2 185.1)">R10</text>
<text x="159.2" y="186.2">Target board example *</text>
<text x="16.6" y="205.8">Colour Legend</text>
<text x="25.9" y="212.5">Class 400 retroreflective white</text>
<text x="25.9" y="220.7">Class 400 retroreflective red</text>
<text x="25.9" y="228.8">Class 400 retroreflective orange</text>
<text x="25.9" y="237">Black</text>
<text x="97.6" y="271.1">APPROVED AS A MARINE SIGN</text>
</g>
<g font-size="3.7" fill="#373435">
<text x="100.7" y="15.2">1100</text>
<text x="155.4" y="17.4">R100</text>
<text x="154.4" y="27.3">110</text>
<text x="56.7" y="32.5">40</text>
<text x="154.4" y="52.5">560</text>
<text x="154.5" y="75.7">60</text>
<text x="42.2" y="79.5">1500</text>
<text x="154.5" y="82.5">120DM</text>
<text x="154.5" y="89.2">60</text>
<text x="154.5" y="96">120DM</text>
<text x="154.5" y="102.7">60</text>
<text x="154.5" y="109.5">120DN</text>
<text x="154.5" y="117">80</text>
<text x="154.5" y="124.5">120</text>
<text x="56.7" y="128.3">20</text>
<text x="154.5" y="132.3">90</text>
<text x="101.6" y="143.8">500</text>
<text x="76.7" y="167.2">120</text>
<text x="95.7" y="167.2">260</text>
<text x="114.7" y="167.2">120</text>
</g>
<g font-size="3.6" fill="#373435">
<text x="171.7" y="158.7">WATER</text>
<text x="171.7" y="164.1">SKIING</text>
<text x="166.9" y="169.5">PROHIBITED</text>
</g>
<g font-size="3.5" fill="#373435">
<text x="90.8" y="194.7">Notes:</text>
<text x="90.8" y="199">1. This sign shall be used to inform vessel masters of a water skiing</text>
<text x="95" y="203.2">prohibition under Section 197(3) of the Transport Operations</text>
<text x="95" y="207.4">(Marine Safety) Regulation 2016.</text>
<text x="90.8" y="211.7">2. The sign may only be erected at locations approved by Maritime</text>
<text x="95" y="215.9">Safety Queensland within the Department of Transport and Main</text>
<text x="95" y="220.1">Roads. Contact the nearest regional office of Maritime Safety</text>
<text x="95" y="224.4">Queensland for the approval process.</text>
<text x="90.8" y="228.6">3. * A retroreflective orange target board of minimum 100 mm width</text>
<text x="95" y="232.8">may be added to the sign for locations where the information should</text>
<text x="95" y="237.1">be highlighted.</text>
<text x="21.6" y="268.1">Department of Transport and Main Roads</text>
<text x="31.7" y="272.5">Maritime Safety Queensland</text>
<text x="119" y="274.8">by</text>
<text x="16.7" y="280.6">Designed</text>
<text x="42.7" y="280.6">Checked</text>
<text x="69.7" y="280.6">Scale</text>
<text x="107.5" y="278.6">General Manager</text>
<text x="154.3" y="276.2">09/06/25</text>
<text x="157.4" y="281.2">Date</text>
<text x="17" y="284.8">TV 07/13</text>
<text x="42.7" y="284.8">PZ 06/25</text>
<text x="69.7" y="285.2">Not to Scale</text>
<text x="98.9" y="282">Maritime Safety Queensland</text>
</g>
<text font-size="3" fill="#373435" x="178.5" y="279.8">Page 3 of 3</text>
<text font-size="1.8" fill="#373435" x="42.9" y="286.4">(Pares Zimmer)</text>
</svg>
